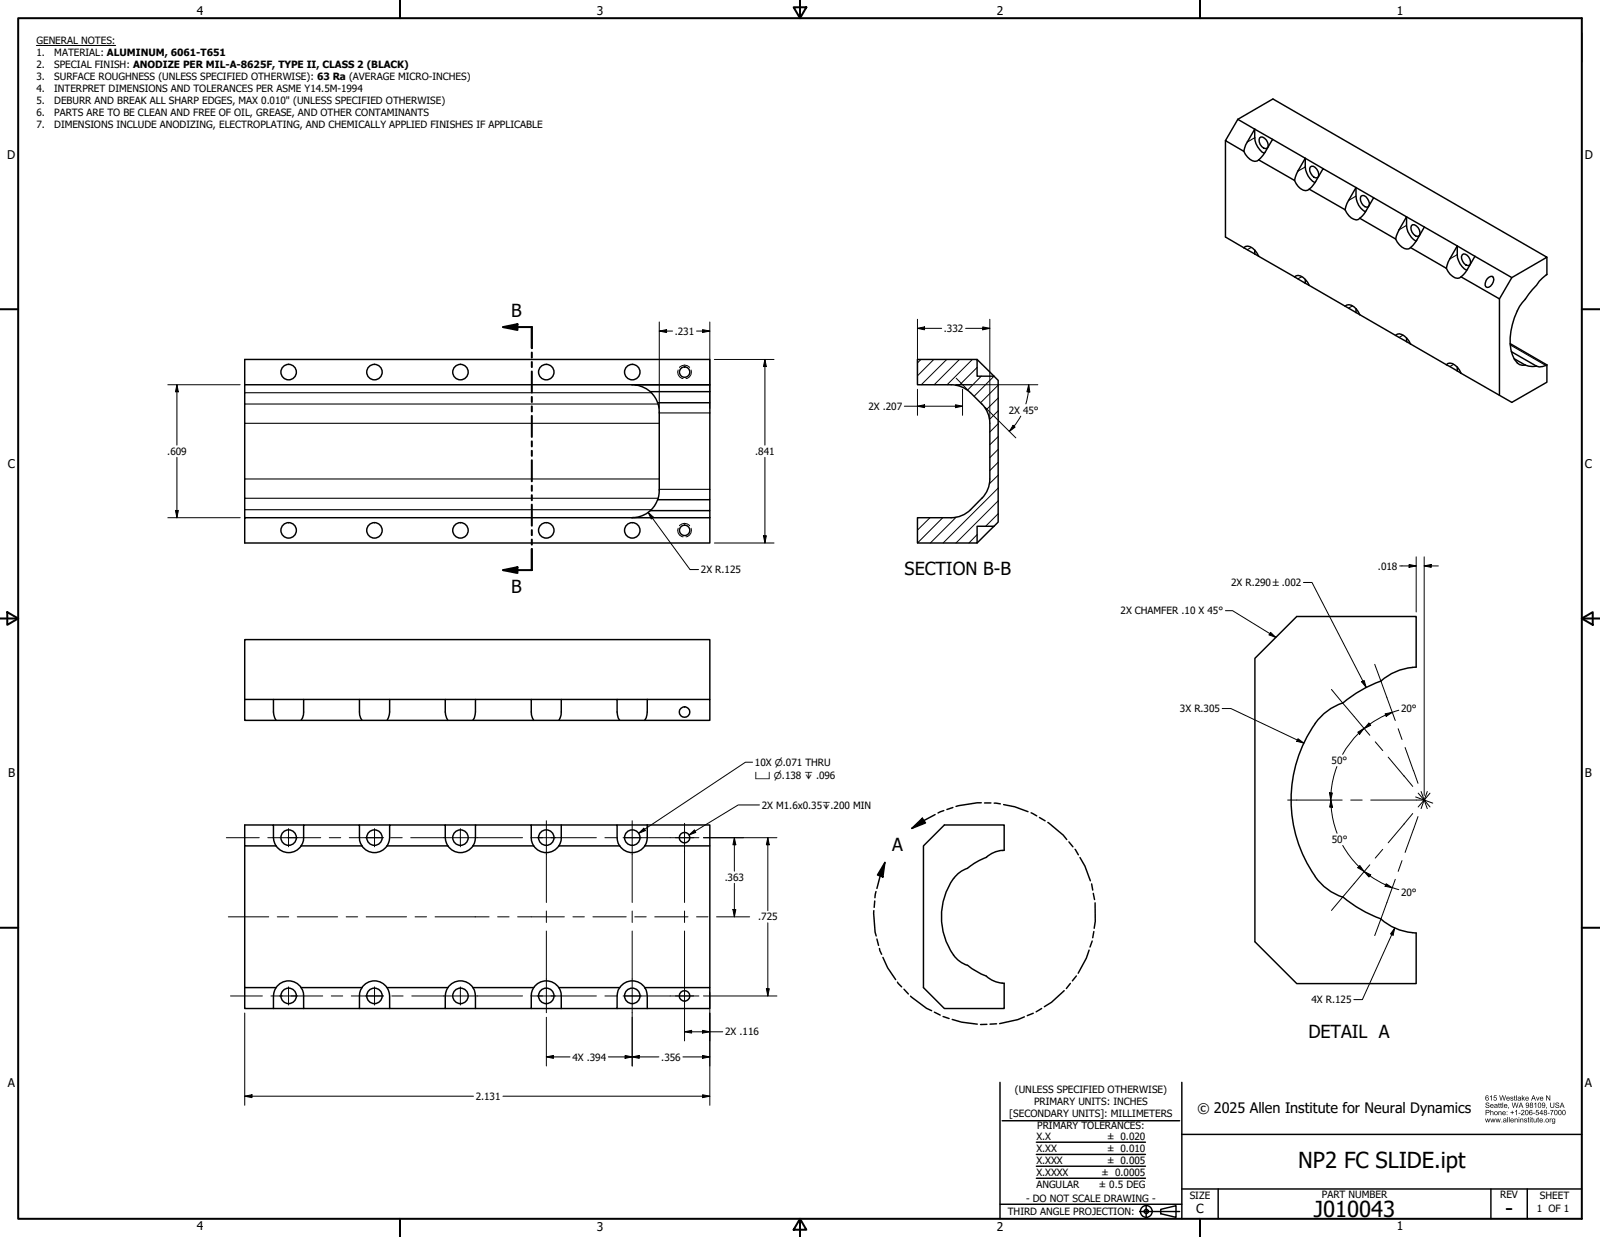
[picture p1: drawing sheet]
<svg xmlns="http://www.w3.org/2000/svg" width="559mm" height="432mm" viewBox="0 0 559 432" stroke-linecap="round" stroke-linejoin="round" font-family="sans-serif">
<!-- layer: Hatch (ANSI) -->
<g fill="none" stroke="#000" stroke-width=".35">
<path d="M321.6 125.5l-1.2 1.2M326.1 125.5l-5.7 5.7M330.6 125.5l-8.8 8.8M335.1 125.5l-8.8 8.8M339.6 125.5l-8.8 8.8M341.2 128.3l-6.4 6.4M342.7 131.3l-4.8 4.9M347.2 131.3l-7 7M348.6 134.4l-6.1 6.2M348.6 138.9l-4.2 4.2M348.6 156.8l-2.9 3M348.6 152.4l-2.9 2.9"/>
<path d="M348.6 147.9l-2.9 2.9M348.6 143.4l-3 3M348.6 170.4l-19.2 19.1M348.6 161.4l-2.9 2.9M348.6 174.8l-14.7 14.7M348.6 165.9l-3.1 3M348.6 179.3l-4.4 4.4M324.8 180.7l-4.4 4.3M329.2 180.7l-8.8 8.8M333.9 180.5l-9 9M341.2 186.6l-2.8 2.9"/>
</g>
<!-- layer: Visible (ANSI) -->
<g fill="none" stroke="#000" stroke-width=".51">
<path d="M428 49.1v33.6l6.4 3.8M432.3 41.7l5.9 3.4a17.9 17.9 0 0 0-3.8 7.7M432.3 41.7l12.3-7.2 95.7 55.3-12.3 7.1M432.3 41.7l-4.3 7.4 6.4 3.7M434.4 52.8a4.5 4.5 0 0 0 4.6 3.4l.6-.4M439.6 55.8l12.5 7.2M439.6 55.8a21.1 21.1 0 0 0 4.8-7.2l11.5 6.6a19.5 19.5 0 0 0-3.8 7.8M439.9 48.1a1.57 1.57 0 0 1 2.4 .8 2.17 2.17 0 0 1 .2 2.9 2.6 2.6 0 0 1-2.6-3.7zM444.4 48.6l-6.2-3.5a7.7 7.7 0 0 0 3.4 8.4M457.6 58.4l.4-.4a2.73 2.73 0 0 1 2.2 4 2.67 2.67 0 0 1-2.6-3.6zM462.1 58.9l-6.2-3.7a8 8 0 0 0 3.3 8.6M452.1 63a4.4 4.4 0 0 0 4.6 3.4l.6-.4"/>
<path d="M457.3 66l12.5 7.2M457.3 66a20.6 20.6 0 0 0 4.8-7.1l11.5 6.6a18.9 18.9 0 0 0-3.8 7.7M469.8 73.2a4.5 4.5 0 0 0 4.5 3.4l.6-.4M474.9 76.2a18.5 18.5 0 0 0 4.8-7.2l11.5 6.7a22.3 22.3 0 0 0-3.8 7.7M474.9 76.2l12.5 7.2M475.3 68.5l.4-.2a2.74 2.74 0 0 1 2.1 3.9 2.64 2.64 0 0 1-2.5-3.7zM479.7 69l-6.1-3.5a7.9 7.9 0 0 0 3.3 8.5M493 78.7a1.57 1.57 0 0 1 2.3 .8 2.29 2.29 0 0 1 .3 2.9 2.24 2.24 0 0 1-2.8-2.3zM497.5 79.2l-6.3-3.5a7.8 7.8 0 0 0 3.4 8.5M434.4 86.5a2.14 2.14 0 0 1 3.1 .1l.8 .8 1.3 2.1M434.4 86.5l3.8 2.1M438.2 88.6l1.4 .9"/>
<path d="M438.2 87.3v1.3M439.6 89.5l12.5 7.1M452.1 96.6a2.15 2.15 0 0 1 3 .2l1.6 1.8 .6 1M452.1 96.6l3.8 2.3M455.9 97.5v1.4M455.9 98.9l1.4 .7M457.3 99.6l12.5 7.3M487.4 83.4a4.7 4.7 0 0 0 4.7 3.5l.5-.5M492.6 86.4a21.1 21.1 0 0 0 4.9-7.2l11.5 6.7a18.4 18.4 0 0 0-3.9 7.8M492.6 86.4l12.5 7.3M505.1 93.7a4.5 4.5 0 0 0 4.6 3.3l.6-.4M510.7 89a1.51 1.51 0 0 1 2.3 .7 2.3 2.3 0 0 1 .2 2.9 2.56 2.56 0 0 1-2.5-3.6z"/>
<path d="M515.1 89.5l-6.1-3.6a7.9 7.9 0 0 0 3.3 8.5M515.1 89.5a18.5 18.5 0 0 1-4.8 7.1M515.1 89.5l12.9 7.4-4.3 7.4-13.4-7.7M519.5 97.2l1.3-.7h.5a2.56 2.56 0 0 1-1.9 3.8l-.5-.2a2.59 2.59 0 0 1 .6-2.9zM540.3 89.8v6a12.4 12.4 0 0 0-3.7 3.8l-2.7 3.1-1.2 1.8a21.9 21.9 0 0 0-4.5 19.3 4.2 4.2 0 0 0 4.5 3.6M469.8 106.9a2.24 2.24 0 0 1 3 .2l.8 .7 1.3 2.1M469.8 106.9l3.8 2.2M473.6 107.8v1.3M473.6 109.1l1.3 .8M474.9 109.9l12.5 7.2M487.4 117.1a2.08 2.08 0 0 1 3.1 .2l1.6 1.7 .5 1.1M487.4 117.1l3.8 2.2"/>
<path d="M491.2 119.3l1.4 .8M491.2 118v1.3M523.7 104.3v33.7M527.4 120l12.9 7.4M85.5 134.3h135.2M220.7 134.3h27.2v6.3M220.7 134.3a9.4 9.4 0 0 1 9.6 9.5v27.4a9.5 9.5 0 0 1-9.6 9.5M227.1 136.7h20.8M247.9 134.3v-8.8h-162.4v55.2M320.4 125.5h20.8v5.8h6l1.4 1.5v49.4l-1.4 1.5h-6v5.8h-20.8v-8.8h11.8a9.6 9.6 0 0 0 6.8-2.8l3.9-4a9.4 9.4 0 0 0 2.8-6.7v-19.4a9.5 9.5 0 0 0-2.8-6.8l-3.9-3.9a9.7 9.7 0 0 0-6.8-2.8h-11.8zM341.2 125.5l6 5.8M492.6 120.1l12.5 7.2"/>
<path d="M505.1 127.3a2.06 2.06 0 0 1 3 .1l.9 .8 1.3 2.1M505.1 127.3l3.9 2.2M509 128.1v1.4M509 129.5l1.3 .8M527.8 122.7l8.8 5.1M528.8 125.2l3.9 2.2M532.7 127.4l1.2 .4h2.7M540.3 127.4a4.5 4.5 0 0 1-3.7 .4M540.3 127.4v6l-12.3 7.1-17.7-10.2M229.7 140.6h18.2v30.2v3.6h-18.2M227.1 178.2h20.8v2.5h-27.2M247.9 174.4v3.8"/>
<path d="M247.9 180.7v8.8h-162.4v-8.8h135.2M347.2 183.7l-6 5.8M482.3 237.7a44.2 44.2 0 0 0-13.3 7.7M482.3 237.8a19.7 19.7 0 0 1 12.3-4.9v-17.7h-41.7l-14.6 14.6v98.9l14.6 14.6h41.7v-17.6l-.7-.1a19.3 19.3 0 0 1-11.6-4.8M85.5 244.2v7.3h10.9M85.5 244.2h10a10.5 10.5 0 0 0 .9 7.3M85.5 244.2v-20.9h162.4v20.9M95.5 244.2h10.5M96.4 251.5h128.8M105.2 251.5l.8-1.9v-5.4h19.5l.1 5.4 .8 1.9M125.5 244.2h10.6M135.2 251.5a10.5 10.5 0 0 0 .9-7.3h19.4a10.5 10.5 0 0 0 .9 7.3"/>
<path d="M155.5 244.2h10.6M165.2 251.5a10.5 10.5 0 0 0 .9-7.3h19.4a10.2 10.2 0 0 0 .9 7.3M185.5 244.2h10.5M195.2 251.5a10.2 10.2 0 0 0 .8-7.3h19.5a10.5 10.5 0 0 0 .9 7.3M215.5 244.2h10.6M226.1 244.2a10.5 10.5 0 0 1-.9 7.3M226.1 244.2h21.8v7.3h-22.7M469 245.4a20.6 20.6 0 0 0-12.2 11.3 46.5 46.5 0 0 0 2.5 49.2M85.5 288h10a10.2 10.2 0 0 0 .9 7.3h-10.9zM85.5 295.3v49.4h10.9M95.5 288h10.5M96.4 295.3a5.2 5.2 0 0 0 8.8 0"/>
<path d="M106 288h19.5l.1 5.4 .8 1.9h-21.2l.8-1.9zM125.5 288h10.6M126.4 295.3a5.2 5.2 0 0 0 8.8 0M136.1 288h19.4a10.2 10.2 0 0 0 .9 7.3h-21.2a10.2 10.2 0 0 0 .9-7.3zM155.5 288h10.6M156.4 295.3a5.2 5.2 0 0 0 8.8 0M165.2 295.3h21.2M185.5 288h10.5M186.4 295.3l-.8-1.9-.1-5.4h-19.4a10.2 10.2 0 0 1-.9 7.3M186.4 295.3a5.2 5.2 0 0 0 8.8 0M196 288h19.5a10.2 10.2 0 0 0 .9 7.3h-21.2l.8-1.9zM215.5 288h10.6"/>
<path d="M216.4 295.3a5.2 5.2 0 0 0 8.8 0M226.1 288a10.2 10.2 0 0 1-.9 7.3M226.1 288h21.8v7.3h-22.7M247.9 295.3v49.4M344.5 299.3a22.1 22.1 0 0 0-6.6 3.8M350.7 296.8a9.1 9.1 0 0 0-6.2 2.4M350.7 296.8v-8.8h-20.9l-7.3 7.3v49.4l7.3 7.3h20.9v-8.8h-.7M333 306.6a22.9 22.9 0 0 0 1.5 28.5l1.9 1.3 1.4 .6M337.9 303.1a9.5 9.5 0 0 0-4.8 3.6M459.3 306a19.1 19.1 0 0 0 9.7 7.2M469 313.1a44.2 44.2 0 0 0 13.3 7.6M337.9 336.9a23.6 23.6 0 0 0 6.6 3.9 9.6 9.6 0 0 0 5.5 2.4"/>
<path d="M85.5 344.7v7.3h10a10.5 10.5 0 0 1 .9-7.3M95.5 352h10.5M96.4 344.7a5.2 5.2 0 0 1 8.8 0M105.2 344.7h21.2l-.8 1.9-.1 5.4h-19.5v-5.4zM125.5 352h10.6M126.4 344.7a5.2 5.2 0 0 1 8.8 0M135.2 344.7h21.2a10.5 10.5 0 0 0-.9 7.3h-19.4a10.5 10.5 0 0 0-.9-7.3zM155.5 352h10.6M156.4 344.7a5.2 5.2 0 0 1 8.8 0M165.2 344.7h21.2M165.2 344.7a10.5 10.5 0 0 1 .9 7.3h19.4a10.2 10.2 0 0 1 .9-7.3M185.5 352h10.5"/>
<path d="M186.4 344.7a5.2 5.2 0 0 1 8.8 0M195.2 344.7h21.2a10.5 10.5 0 0 0-.9 7.3h-19.5a10.2 10.2 0 0 0-.8-7.3zM215.5 352h10.6M216.4 344.7a5.2 5.2 0 0 1 8.8 0M225.2 344.7h22.7v7.3h-21.8a10.5 10.5 0 0 0-.9-7.3z"/>
<circle cx="100.8" cy="129.9" r="2.7"/>
<circle cx="130.8" cy="129.9" r="2.7"/>
<circle cx="160.8" cy="129.9" r="2.7"/>
<circle cx="190.8" cy="129.9" r="2.7"/>
<circle cx="220.8" cy="129.9" r="2.7"/>
<circle cx="239.1" cy="129.9" r="1.81"/>
<circle cx="100.8" cy="185.1" r="2.7"/>
<circle cx="130.8" cy="185.1" r="2.7"/>
<circle cx="160.8" cy="185.1" r="2.7"/>
<circle cx="190.8" cy="185.1" r="2.7"/>
<circle cx="220.8" cy="185.1" r="2.7"/>
<circle cx="239.1" cy="185.1" r="1.81"/>
<circle cx="239.1" cy="248.5" r="1.84"/>
<circle cx="100.8" cy="292.4" r="2.7"/>
<circle cx="130.8" cy="292.4" r="2.7"/>
<circle cx="160.8" cy="292.4" r="2.7"/>
<circle cx="190.8" cy="292.4" r="2.7"/>
<circle cx="220.8" cy="292.4" r="2.7"/>
<circle cx="239" cy="292.4" r="1.83"/>
<circle cx="100.8" cy="347.6" r="2.7"/>
<circle cx="130.8" cy="347.6" r="2.7"/>
<circle cx="160.8" cy="347.6" r="2.7"/>
<circle cx="190.8" cy="347.6" r="2.7"/>
<circle cx="220.8" cy="347.6" r="2.7"/>
<circle cx="239.1" cy="347.7" r="1.84"/>
</g>
<!-- layer: Visible Narrow (ANSI) -->
<g fill="none" stroke="#000" stroke-width=".38">
<path d="M438.2 48.1l-2.6 1.5M455.9 58.3l-2.6 1.5M473.6 68.5l-2.6 1.5M491.2 78.7l-2.6 1.5M437 86.4l-1.4 .8M454.7 96.6l-1.4 .7M509 88.9l-2.7 1.5M472.4 106.7l-1.4 .9M490 117l-1.4 .8M85.5 137.1h142M221.7 134.4h26.2M507.7 127.2l-1.4 .8"/>
<path d="M527.4 120.4l12.5 7.2M85.5 141h144.4M85.5 147.8h144.8M230.3 144.1h17.6M85.5 167.2h144.8M85.5 173.9h144.4M85.5 177.9h142M230.3 170.8h17.6M221.7 180.7h26.2"/>
</g>
<!-- layer: Hidden Narrow (ANSI) -->
<path d="M236.9 129.2a2.18 2.18 0 0 0 1.7 2.9M240.9 128.3a2.33 2.33 0 0 0-3.6 0M241.4 129.2a2.27 2.27 0 0 1-1.8 2.9M236.9 184.4a2.18 2.18 0 0 0 1.7 3M237.3 183.5a2.33 2.33 0 0 1 3.6 0M241.4 184.4a2.27 2.27 0 0 1-1.8 3" fill="none" stroke="#000" stroke-width=".35"/>
<!-- layer: Detail Boundary (ANSI) -->
<g fill="none" stroke="#000" stroke-width=".51">
<path d="M318.5 289.2l3.6-3.6 1.1 1.7zM326.6 284.4l-4 2-4.1 2.8M329.6 283l-2 .8M332.8 281.9l-2.1 .7M342.7 280.2h-1.4l-7.4 1.3M343.9 280.3h2.2M347.2 280.4l2.2 .2M350.5 280.9l3.9 .7 4.6 1.7M360.1 283.7l2 1.1M363 285.4l2 1.1M366 287.1l5.3 4.4 1.3 1.6M373.3 293.9l1.4 1.7"/>
<path d="M375.5 296.5l1.1 1.9M377.2 299.3l1.7 3 1.9 5.2M305.2 317.9l.4 7.5 .4 1.3M305.5 314.5l-.2 2.2M305.9 311.2l-.3 2.2M309.1 301.1l-1.7 4.7-1.1 4.3M309.1 301.1l-.7 5-1.9-.7zM381.3 308.5l.3 2.2M381.8 311.8l.5 2.2M382.5 315.2v6.4l-.4 2.4M306.3 327.8l.5 2.2M307.1 331.1l.8 2"/>
<path d="M308.4 334.2l1.6 3.6 2.8 4.1M380.4 331.7l-1 2.8-2.8 5.2M381.4 328.5l-.7 2.1M382 325.2l-.4 2.1M313.4 342.8l1.5 1.7M315.7 345.3l1.5 1.7M318 347.7l5.6 4.3 1.8 .8M326.3 353.3l2.1 1M329.4 354.8l2.1 .7M332.5 355.9l3.4 .9 5.4 .7M344.7 357.6h-2.2M348 357.4l-2.2 .1"/>
<path d="M357.8 355l-2.3 .9-6.4 1.4M360.9 353.7l-2.1 .8M363.8 352l-1.9 1.2M371.7 345.8l-4.5 4.1-2.5 1.5M373.8 343.3l-1.4 1.8M375.9 340.7l-1.4 1.7"/>
</g>
<g fill="#000">
<path d="M318.5 289.2l3.6-3.6 1.1 1.7z" fill-rule="evenodd"/>
<path d="M309.1 301.1l-.7 5-1.9-.7z" fill-rule="evenodd"/>
</g>
<!-- layer: Section Line (ANSI) -->
<g fill="none" stroke="#000" stroke-width=".7">
<path d="M175.7 114.2l5-1v2zM175.7 114.2h10v7.3M185.7 123.1v1.7M185.7 126.4v1.7M185.7 129.7v7.3M185.7 138.6v1.7M185.7 141.9v1.7M185.7 145.2v7.3M185.7 154.1v1.7M185.7 157.4v1.7M185.7 160.7v7.3M185.7 169.5v1.8"/>
<path d="M185.7 172.8v1.8M185.7 176.1v7.4M175.7 199l5-1v2zM185.7 185v1.8M185.7 188.3v1.8M185.7 191.6v7.4h-10"/>
</g>
<g fill="#000">
<path d="M175.7 114.2l5-1v2z" fill-rule="evenodd"/>
<path d="M175.7 199l5-1v2z" fill-rule="evenodd"/>
</g>
<!-- layer: Border (ANSI) -->
<g fill="none" stroke="#000" stroke-width=".7">
<path d="M139.7 0v6.3M279.4 0v6.3M419.1 0v6.3M6.4 6.3h546v419.1h-546zM277.2 2.5h4.4l-2.2 3.8zM0 107.9h6.3M552.4 107.9h6.4M0 215.9h6.3M2.5 213.7l3.8 2.2-3.8 2.2zM552.4 215.9h6.4M552.5 215.9l3.8-2.2v4.4zM0 323.8h6.3"/>
<path d="M552.4 323.8h6.4M139.7 425.4v6.4M279.4 425.4v6.4M279.4 425.4l2.2 3.9h-4.4zM419.1 425.4v6.4"/>
</g>
<!-- layer: Title (ANSI) -->
<g fill="none" stroke="#000" stroke-width=".51">
<path d="M349.2 377.8v47.6M412.7 377.8v47.6M350 391.2h62M361.9 398.7h38.1M412.7 396h139.7M361.9 403h38.1M361.9 411.3h38.1M361.9 407.1h38.1M412.7 415h139.7M425.4 415v10.4M520.7 415v10.4M533.4 415v10.4"/>
<path d="M349.2 420.4h63.5M398 422.9h14M400.3 420.6v4.6M405.4 422.1l5.3-1.2v4l-5.3-1.2z"/>
<circle cx="400.3" cy="422.9" r="2.06"/>
<circle cx="400.3" cy="422.9" r=".73"/>
</g>
<!-- layer: Symbol (ANSI) -->
<path d="M12.7 15.9h27.7M552.4 11.5v10.3M428 213.2h2.5l15.1 9.3M443.7 220.7l1.9 1.8-2.4-.9zM262.8 266.1h-2.5l-37.3 24.8M223 290.9l1.9-1.8 .5 .8zM240.7 291.5l1.8-1.7 .5 .8zM265.2 281h-7.4l-17.1 10.5" fill="none" stroke="#000" stroke-width=".35"/>
<!-- layer: Center Mark (ANSI) -->
<g fill="none" stroke="#000" stroke-width=".35">
<path d="M494.4 278.2l6 2.2M97.6 292.4h6.3M100.8 289.2v6.4M127.6 292.4h6.4M130.8 289.2v6.4M160.8 289.2v6.4M187.6 292.4h6.4M217.6 292.4h6.4M235.9 292.4h6.4M97.6 347.7h6.3M100.8 344.5v6.3M127.6 347.7h6.4"/>
<path d="M130.8 344.5v6.3M160.8 344.5v6.3M187.6 347.7h6.4M217.6 347.7h6.4M235.9 347.7h6.4"/>
</g>
<!-- layer: Dimension (ANSI) -->
<g fill="none" stroke="#000" stroke-width=".35">
<path d="M230.3 112.4v30.2M230.3 115.6l2.5-.5v1zM230.3 115.6h4.6M243.3 115.6h4.6M245.4 115.1l2.5 .5-2.5 .5zM247.9 112.4v30.2M320.4 114.6l2.5-.5v1zM320.4 114.6h8.5M320.4 111.4v21.3M337.2 114.6h8.5M343.2 114.1l2.5 .5-2.5 .5zM345.7 111.4v34.8"/>
<path d="M58.6 134.3h25.3M61.8 134.3v21.1M61.8 134.3l.5 2.5h-1zM249.5 125.5h20.8M267.1 125.5v29.9M267.1 125.5l.6 2.5h-1.1zM320.4 135.9v9.1M333.8 134.3h28.7M333.9 132l3.9 4M336.2 135.9v9.1M359.1 136.8l-.8 4.2M359.3 134.3l-.1 2.5"/>
<path d="M359.3 134.3l.4 2.5h-1.1zM61.8 159.6v21.1M267.1 159.6v29.9M315.8 141.8h20.4M320.4 141.8l2.5-.5v1zM333.7 141.3l2.5 .5-2.5 .5zM344 142.2l10.8 10.6M353.8 148.5l.7 .6-2 1.5zM354.2 148.8l-1.7 1.8M356.5 145.2l-2.3 3.5M61.3 178.2h1l-.5 2.5zM226.4 178.9l1.9 1.7-.8 .6z"/>
<path d="M226.4 178.9l14.6 19.9h3M58.6 180.7h25.3M249.5 189.5h20.8M266.6 187h1.1l-.6 2.5zM488.8 197.5h5.8M492.1 197l2.5 .5-2.5 .6zM494.6 194.4v19.2M497.4 194.4v83.3M497.4 197.5l2.5-.5v1.1zM497.4 197.5h4.9M455.2 203.3h3l18.9 36.7M475.6 238l.8-.4 .7 2.4z"/>
<path d="M426.8 247.3h3.1l25.5 12.1M453.3 257.9l2.1 1.5-2.5-.6zM474.2 255.6l2.2-1.3-1.5 2zM474.6 255.9l-3.1 3.5-2.6 3.9M476.4 254.3l-1.9 1.7M478.1 252.4l.6 .8-2.3 1.1zM483.7 249.2l2.5-.5-2.1 1.4zM483.9 249.6l-4.2 2.3-3.3 2.4M488.5 247.9l-4.6 1.7M464.3 276.7l1 .1-.5 2.5zM464.8 279.3l.6 2.4h-1zM464.8 276.7v2.6"/>
<path d="M464.8 279.3l.1 2.4M466.9 267.6l-1.3 4.5-.7 4.6M245.7 292.4h25.6M256.5 292.4v11.7M256.5 292.4l.5 2.5h-1zM268.2 292.4v25.5M268.2 292.4l.5 2.5h-1zM464.9 281.7l.7 4.7 1.4 4.5M469 295.1l2.5 3.9 3.1 3.5M256 317.5h1l-.5 2.5zM256.5 308.4v11.6M474.6 302.5l3.8 3.3"/>
<path d="M474.9 302.1l1.5 2.1-2.2-1.3zM476.4 304.2l2.3 1.2-.6 .7zM478.4 305.7l5.5 3.2M483.9 308.9l2.3 1M484.1 308.5l2.1 1.4-2.5-.5zM486.2 309.8l2.3 .8M268.2 322.1v25.6M487.1 324l-11.3 24.9h-3M487.1 324l-.6 2.5-.9-.5zM85.5 353.6v32.2M190.8 355.1v17M220.8 353.5v18.6"/>
<path d="M239.1 352.7v10.6M245.4 359.7l2.5 .5-2.5 .4zM245.7 347.7h25.6M247.9 346.3v39.5M267.7 345.1h1l-.5 2.6zM190.8 368.9l2.5-.5v1zM190.8 368.9h8.3M212.5 368.9h17.6M218.3 368.4l2.5 .5-2.5 .5zM220.8 368.9l2.5-.5v1zM238.5 368.9h9.4M239.1 360.2l2.5-.5v.9z"/>
<path d="M239.1 360.2h13.3M245.4 368.4l2.5 .5-2.5 .5zM85.5 382.7l2.5-.6v1.1zM85.5 382.7h79.9M175.6 382.7h72.3M245.4 382.1l2.5 .6-2.5 .5z"/>
</g>
<g fill="#000">
<path d="M230.3 115.6l2.5-.5v1z" fill-rule="evenodd"/>
<path d="M245.4 115.1l2.5 .5-2.5 .5z" fill-rule="evenodd"/>
<path d="M320.4 114.6l2.5-.5v1z" fill-rule="evenodd"/>
<path d="M343.2 114.1l2.5 .5-2.5 .5z" fill-rule="evenodd"/>
<path d="M61.8 134.3l.5 2.5h-1z" fill-rule="evenodd"/>
<path d="M267.1 125.5l.6 2.5h-1.1z" fill-rule="evenodd"/>
<path d="M359.3 134.3l.4 2.5h-1.1z" fill-rule="evenodd"/>
<path d="M320.4 141.8l2.5-.5v1z" fill-rule="evenodd"/>
<path d="M333.7 141.3l2.5 .5-2.5 .5z" fill-rule="evenodd"/>
<path d="M353.8 148.5l.7 .6-2 1.5z" fill-rule="evenodd"/>
<path d="M61.3 178.2h1l-.5 2.5z" fill-rule="evenodd"/>
<path d="M226.4 178.9l1.9 1.7-.8 .6z" fill-rule="evenodd"/>
<path d="M266.6 187h1.1l-.6 2.5z" fill-rule="evenodd"/>
<path d="M492.1 197l2.5 .5-2.5 .6z" fill-rule="evenodd"/>
<path d="M497.4 197.5l2.5-.5v1.1z" fill-rule="evenodd"/>
<path d="M475.6 238l.8-.4 .7 2.4z" fill-rule="evenodd"/>
<path d="M453.3 257.9l2.1 1.5-2.5-.6z" fill-rule="evenodd"/>
<path d="M474.2 255.6l2.2-1.3-1.5 2z" fill-rule="evenodd"/>
<path d="M478.1 252.4l.6 .8-2.3 1.1z" fill-rule="evenodd"/>
<path d="M483.7 249.2l2.5-.5-2.1 1.4z" fill-rule="evenodd"/>
<path d="M464.3 276.7l1 .1-.5 2.5z" fill-rule="evenodd"/>
<path d="M256.5 292.4l.5 2.5h-1z" fill-rule="evenodd"/>
<path d="M268.2 292.4l.5 2.5h-1z" fill-rule="evenodd"/>
<path d="M464.8 279.3l.6 2.4h-1z" fill-rule="evenodd"/>
<path d="M256 317.5h1l-.5 2.5z" fill-rule="evenodd"/>
<path d="M474.9 302.1l1.5 2.1-2.2-1.3z" fill-rule="evenodd"/>
<path d="M476.4 304.2l2.3 1.2-.6 .7z" fill-rule="evenodd"/>
<path d="M484.1 308.5l2.1 1.4-2.5-.5z" fill-rule="evenodd"/>
<path d="M487.1 324l-.6 2.5-.9-.5z" fill-rule="evenodd"/>
<path d="M239.1 360.2l2.5-.5v.9z" fill-rule="evenodd"/>
<path d="M267.7 345.1h1l-.5 2.6z" fill-rule="evenodd"/>
<path d="M190.8 368.9l2.5-.5v1z" fill-rule="evenodd"/>
<path d="M218.3 368.4l2.5 .5-2.5 .5z" fill-rule="evenodd"/>
<path d="M220.8 368.9l2.5-.5v1z" fill-rule="evenodd"/>
<path d="M245.4 359.7l2.5 .5-2.5 .4z" fill-rule="evenodd"/>
<path d="M245.4 368.4l2.5 .5-2.5 .5z" fill-rule="evenodd"/>
<path d="M85.5 382.7l2.5-.6v1.1z" fill-rule="evenodd"/>
<path d="M245.4 382.1l2.5 .6-2.5 .5z" fill-rule="evenodd"/>
</g>
<!-- layer: Symbol (ANSI) -->
<g fill="#000">
<path d="M443.7 220.7l1.9 1.8-2.4-.9z" fill-rule="evenodd"/>
<path d="M223 290.9l1.9-1.8 .5 .8z" fill-rule="evenodd"/>
<path d="M240.7 291.5l1.8-1.7 .5 .8z" fill-rule="evenodd"/>
</g>
<!-- layer: Centerline (ANSI) -->
<g fill="none" stroke="#000" stroke-width=".35">
<path d="M480.1 231.9l7.2 19.6M465 240.7l13.4 16M480.3 259l2.6 3M488.3 254.4l1.3 3.7M449.7 279.3h19.1M471.7 279.3h4M478.7 279.3h19.1M484.8 264.3l5.6 6.7M490.3 270.8l3.1 3.7M490.7 260.9l2.9 8.1M493.6 268.9l1.6 4.5M495.3 276.9l2.1 2.4"/>
<path d="M496.3 276.3l2.2 6M497.4 279.3l2 2.4M497.4 279.3l-2.1 2.4M498.5 276.3l-2.2 6M499.4 276.9l-2 2.4M79.1 292.4h11.5M93.5 292.4h4M100.5 292.4h11.5M115 292.4h4M122 292.4h11.5M136.5 292.4h4M143.4 292.4h39.1"/>
<path d="M185.5 292.4h4M190.8 286.5v28.5M192.5 292.4h15.8M211.3 292.4h4M218.2 292.4h25.9M220.8 286.5v28.5M239.1 287.4v27.6M482.9 296.5l-2.6 3M490.4 287.6l-5.6 6.6M493.4 284l-3.1 3.7M495.2 285.1l-4.5 12.5M190.8 318v4"/>
<path d="M220.8 318v4M239.1 318v4M478.4 301.9l-13.4 15.9M487.3 307l-7.2 19.6M489.6 300.4l-1.3 3.8M79.8 320h14.1M96.8 320h4M103.8 320h14.1M120.9 320h4M127.9 320h14.1M145 320h4M152 320h18.8"/>
<path d="M173.8 320h4M180.8 320h16.3M190.8 325v28.5M200.1 320h4M207.1 320h11.6M220.8 325v28.5M221.7 320h4M228.7 320h11.6M239.1 325v27.7M243.3 320h4M250.3 320h11.5M80.5 347.7h11.1"/>
<path d="M94.6 347.7h4M101.6 347.7h11.1M115.7 347.7h4M122.7 347.7h11.1M136.8 347.7h4M143.8 347.7h38.7M185.5 347.7h4M192.5 347.7h15.8M211.3 347.7h4M218.2 347.7h25.9"/>
</g>
<g fill="#000">
<path d="M540 382.4h.2l1 1.4v-1.4h.2v1.8h-.2l-1-1.5v1.5h-.2zM538.1 383.1l-.1 .3h.8l-.2-.4zM538 383a.62 .62 0 0 1 .7-.1 .62 .62 0 0 1 .3 .7h-1a.38 .38 0 0 0 .3 .4 .38 .38 0 0 0 .5-.2h.2a.67 .67 0 0 1-1 .3 .67 .67 0 0 1 0-1.1zM536.5 382.9h.2l.4 1 .3-1h.3l-.5 1.3h-.2zM535.5 382.5l-.2 .9h.6zM535.4 382.4h.3l.7 1.8h-.2l-.3-.6h-.7l-.2 .6h-.3zM533.1 383.1l-.1 .3h.7l-.2-.4zM532.9 383a.62 .62 0 0 1 .7-.1 .62 .62 0 0 1 .3 .7h-1a.38 .38 0 0 0 .3 .4 .38 .38 0 0 0 .5-.2h.2a.67 .67 0 0 1-1 .3 .67 .67 0 0 1 0-1.1zM531.5 382.4h.2v1l.9-.5-.5 .5 .5 .8h-.3l-.4-.7-.2 .7h-.2zM530.3 383.7v.3h.3l.3-.5zM530.2 383h.9l.1 1.2-.2-.2a.49 .49 0 0 1-.7 .2 .49 .49 0 0 1-.2-.6 .49 .49 0 0 1 .7-.2l.1-.3-.8 .1zM529.5 382.4h.3v1.8h-.3zM528.9 382.5l.2-.1v.5h.2l-.2 .1v.9l.2 .3-.4-.1-.2-1.1zM527.6 383l.5-.2 .4 .3-.6-.1-.1 .3a.54 .54 0 0 1 .7 .4 .54 .54 0 0 1-.5 .7 .54 .54 0 0 1-.5-.6l.5 .2 .3-.2-.7-.4zM526.4 383.1l-.1 .3h.8l-.3-.4zM526.2 383a.61 .61 0 0 1 .8-.1 .61 .61 0 0 1 .3 .7h-1a.39 .39 0 0 0 .3 .4 .39 .39 0 0 0 .5-.2h.2a.67 .67 0 0 1-1 .3 .67 .67 0 0 1-.1-1.1zM523.6 382.4h.3l.3 1.5 .4-1.5h.3l.4 1.5 .4-1.5h.3l-.5 1.8h-.3l-.4-1.6-.5 1.6h-.2zM521.8 382.4h.9v.2h-.7l-.1 .5a.6 .6 0 0 1 .8 .3 .6 .6 0 0 1-.4 .8 .6 .6 0 0 1-.7-.5h.2a.38 .38 0 0 0 .6 .1 .38 .38 0 0 0 0-.5 .38 .38 0 0 0-.6 0h-.2zM520.3 382.8l.7-.5v1.9h-.2v-1.5l-.5 .3zM519 383.6a.4 .4 0 0 0 .8 0 .4 .4 0 0 0-.8 0zM518.9 382.6l.7-.2 .3 .4h-.2a.36 .36 0 0 0-.5-.3 .36 .36 0 0 0-.2 .5v.2a.58 .58 0 0 1 .9 .2 .58 .58 0 0 1-.5 .9 .58 .58 0 0 1-.6-.7z" fill-rule="evenodd"/>
<path d="M542.2 391.1a.45 .45 0 0 0 .9 0 .45 .45 0 0 0-.9 0zM542.1 390.6l1.1-.1v1.1a.57 .57 0 0 1-.5 .7 .57 .57 0 0 1-.7-.4l.3 .2a.39 .39 0 0 0 .5 0 .39 .39 0 0 0 .1-.5 .63 .63 0 0 1-.8-.1 .63 .63 0 0 1 0-.9zM541.2 390.5l.2 .2 .6-.2-.5 .3v1h-.3zM540 391.2a.46 .46 0 0 0 .9 0 .46 .46 0 0 0-.9 0zM539.7 391.1a.7 .7 0 0 1 1.4 0 .7 .7 0 0 1-1.4 0zM539.2 391.5h.2v.3h-.2zM538 390.7l-.1 .3h.7l-.2-.3zM537.8 390.6a.61 .61 0 0 1 .7-.1 .61 .61 0 0 1 .4 .7h-1a.38 .38 0 0 0 .3 .4 .38 .38 0 0 0 .4-.2h.2a.67 .67 0 0 1-1 .3 .67 .67 0 0 1 0-1.1zM537.1 390.1l.2-.1v.5h.2l-.2 .1v.9l.2 .3-.4-.1-.2-1.1zM535.6 390.5h.2v.9l.3 .2 .3-.2v-.9h.3v1.3l-1-.1zM534.9 390.1l.3-.1v.5h.2l-.2 .1v.8l.2 .4-.4-.1zM534.3 390.5h.3v1.3h-.3zM534.3 390l.3 .2zM533.7 390.1l.2-.1v.5h.2l-.2 .1v.9l.2 .3-.4-.1zM532.4 390.6l.7-.1 .2 .3-.6-.2-.1 .3a.54 .54 0 0 1 .7 .4 .54 .54 0 0 1-.5 .7 .54 .54 0 0 1-.5-.6l.5 .2 .3-.2-.7-.3zM531 390.5l.9 .1 .1 1.2h-.2v-.9l-.3-.3-.3 .3v.9h-.2zM530.4 390.5h.2v1.3h-.2zM530.4 390l.2 .2zM529 390.5l1 .1v1.2h-.2v-.9l-.3-.3-.3 .3v.9h-.2zM527.9 390.7l-.2 .3h.8l-.2-.3zM527.7 390.6a.61 .61 0 0 1 .7-.1 .61 .61 0 0 1 .3 .7h-1a.38 .38 0 0 0 .3 .4 .38 .38 0 0 0 .5-.2h.2a.67 .67 0 0 1-1 .3 .67 .67 0 0 1 0-1.1zM527 390h.2v1.8h-.2zM526.4 390h.3v1.8h-.3zM525.2 391.3l.1 .3h.3l.3-.5zM525.1 390.6h.9l.2 1.2-.3-.2a.5 .5 0 0 1-.7 .3 .5 .5 0 0 1-.2-.7 .5 .5 0 0 1 .7-.2l.1-.3-.8 .1zM524.4 391.5h.2v.3h-.2zM522.3 390.5h.3l.2 1 .3-1h.3l.2 1 .3-1h.2l-.4 1.3h-.2l-.3-1-.2 1h-.3zM520.5 390.5h.2l.3 1 .3-1h.2l.3 1 .3-1h.2l-.4 1.3h-.2l-.3-1-.3 1h-.2zM518.7 390.5h.2l.3 1 .3-1h.2l.3 1 .3-1h.2l-.4 1.3h-.3l-.2-1-.3 1h-.2z" fill-rule="evenodd"/>
<path d="M545.6 385.1l-.3 .9h.6zM545.4 384.9h.3l.7 1.8h-.2l-.3-.5h-.7l-.2 .5h-.3zM543.4 385a.71 .71 0 0 1 1.1 .4h-.2a.4 .4 0 0 0-.4-.4 .4 .4 0 0 0-.4 .5l.2 .1a.69 .69 0 0 1 .8 .5 .69 .69 0 0 1-.5 .8 .69 .69 0 0 1-.8-.6l.2-.2a.44 .44 0 0 0 .5 .6 .44 .44 0 0 0 .3-.7l-.2-.1a.58 .58 0 0 1-.6-.2 .58 .58 0 0 1 0-.7zM541.4 384.9h.3v1a.49 .49 0 0 0 .4 .7 .49 .49 0 0 0 .5-.7v-1h.2v1a.72 .72 0 0 1-.7 .8 .72 .72 0 0 1-.7-.8zM540 386.5h.3l-.2 .6zM538.7 385.5a.39 .39 0 0 0 .7 0 .39 .39 0 0 0-.7 0zM538.7 385.1a.87 .87 0 0 1 1.1 .6 .87 .87 0 0 1-.8 1l-.5-.4 .7 .2 .3-.6a.58 .58 0 0 1-.9 0 .58 .58 0 0 1 .1-.8zM537.4 385.2a.85 .85 0 0 0 .4 1.3l.2-.2a.64 .64 0 0 0 .1-.8 .64 .64 0 0 0-.7-.3zM537.3 385a.84 .84 0 0 1 1 .8 .84 .84 0 0 1-.9 .9l-.3-.9zM535.8 385.3l.7-.4v1.8h-.2v-1.4l-.5 .3zM534.6 385.4a.29 .29 0 0 0 .5 0 .29 .29 0 0 0-.5 0zM534.5 386.2a.37 .37 0 0 0 .7 0 .37 .37 0 0 0-.7 0zM534.5 385a.49 .49 0 0 1 .7 0 .49 .49 0 0 1-.1 .7 .54 .54 0 0 1 .2 .9 .54 .54 0 0 1-.9 0 .54 .54 0 0 1 .2-.9l-.3-.2zM533 385.5a.4 .4 0 0 0 .8 0 .4 .4 0 0 0-.8 0zM533 385.1a.87 .87 0 0 1 1.1 .6 .87 .87 0 0 1-.7 1l-.5-.4 .7 .2 .2-.6a.58 .58 0 0 1-.8 0 .58 .58 0 0 1 0-.8zM531.2 385.1l-.3 .9h.6zM531 384.9h.3l.7 1.8h-.2l-.2-.5h-.8l-.2 .5h-.3zM528 384.9h.2l.4 1.6 .4-1.6h.3l.4 1.6 .4-1.6h.2l-.5 1.8h-.2l-.4-1.6-.5 1.6h-.2zM526.8 386.5h.2l-.2 .6zM525.6 385.7l-.1 .2h.7l-.2-.3zM525.4 385.6a.61 .61 0 0 1 .7-.2 .61 .61 0 0 1 .3 .7h-.9a.38 .38 0 0 0 .2 .5 .38 .38 0 0 0 .5-.3h.2a.66 .66 0 0 1-1 .3 .66 .66 0 0 1 0-1zM524.7 384.9h.3v1.8h-.3zM524.1 385.1l.2-.2v.5h.2l-.2 .2v.8l.3 .3-.5-.1-.2-1zM523.4 385.1l.2-.2v.5h.2l-.2 .2v.7l.3 .4-.5-.1zM522.1 386.2l.1 .3 .3 .1 .3-.5zM522.1 385.5h.8l.2 1.2-.3-.1a.49 .49 0 0 1-.7 .2 .49 .49 0 0 1-.2-.7 .49 .49 0 0 1 .7-.2v-.3l-.7 .2zM520.8 385.7l-.1 .2h.7l-.2-.3zM520.6 385.6a.61 .61 0 0 1 .7-.2 .61 .61 0 0 1 .4 .7h-1a.38 .38 0 0 0 .3 .5 .38 .38 0 0 0 .4-.3h.2a.66 .66 0 0 1-1 .3 .66 .66 0 0 1 0-1zM519 385a.72 .72 0 0 1 1.2 .4h-.3a.4 .4 0 0 0-.4-.4 .4 .4 0 0 0-.4 .5l.2 .1a.69 .69 0 0 1 .9 .4 .69 .69 0 0 1-.4 .9 .69 .69 0 0 1-.9-.4l-.1-.4h.2a.44 .44 0 0 0 .5 .6 .44 .44 0 0 0 .3-.7l-.1-.1a.58 .58 0 0 1-.7-.2 .58 .58 0 0 1 0-.7z" fill-rule="evenodd"/>
<path d="M546 387.7a.86 .86 0 0 0 .3 1.4l.2-.1a.86 .86 0 0 0-.4-1.4zM545.9 387.5a.84 .84 0 0 1 .9 .8 .84 .84 0 0 1-.9 .9l-.3-.9zM544.5 387.7a.86 .86 0 0 0 .4 1.4l.2-.1a.86 .86 0 0 0-.4-1.4zM544.5 387.5a.84 .84 0 0 1 .9 .8 .84 .84 0 0 1-.9 .9l-.3-.9zM543.1 387.7a.86 .86 0 0 0 .4 1.4l.1-.1a.84 .84 0 0 0-.4-1.4zM543 387.5a.84 .84 0 0 1 1 .8 .84 .84 0 0 1-.9 .9l-.3-.9zM541.4 387.5h1.2l-.7 1.8h-.3l.1-.6 .6-1h-.9zM540.5 388.5h.7v.2h-.7zM539.4 387.9a.3 .3 0 0 0 .6 0 .3 .3 0 0 0-.6 0zM539.4 388.7a.38 .38 0 0 0 .7 0 .38 .38 0 0 0-.7 0zM539.3 387.6a.49 .49 0 0 1 .8-.1 .49 .49 0 0 1-.1 .8 .55 .55 0 0 1 .1 .8 .55 .55 0 0 1-.8 0 .55 .55 0 0 1 .2-.8l-.3-.3zM538.4 387.8l-.5 .8h.5zM538.5 387.4h.2v1.2h.2l-.2 .7h-.3v-.5h-.8zM536.5 387.5h.9v.2h-.7l-.1 .5a.6 .6 0 0 1 .9 .3 .6 .6 0 0 1-.4 .8 .6 .6 0 0 1-.8-.5l.2-.1a.39 .39 0 0 0 .6 .2 .39 .39 0 0 0 0-.6 .39 .39 0 0 0-.5 .1h-.3zM535.4 388.5h.7v.2h-.7zM534.3 388.7a.4 .4 0 0 0 .8 0 .4 .4 0 0 0-.8 0zM534.2 387.6l.7-.2 .3 .5h-.2a.36 .36 0 0 0-.5-.3 .36 .36 0 0 0-.2 .5v.2a.58 .58 0 0 1 .9 .2 .58 .58 0 0 1-.5 .8 .58 .58 0 0 1-.6-.6zM533 387.7a.86 .86 0 0 0 .4 1.4l.1-.1a.85 .85 0 0 0-.4-1.4zM532.9 387.5a.84 .84 0 0 1 1 .8 .84 .84 0 0 1-1 .9l-.3-.9zM531.4 387.6a.63 .63 0 0 1 1 .2 .63 .63 0 0 1-.5 .9l-.4 .3h.9v.3h-1.2l.5-.7a.48 .48 0 0 0 .5-.5 .48 .48 0 0 0-.5-.5l-.5 .3zM530.4 388.5h.6v.2h-.6zM529.2 387.9l.6-.5v1.9h-.2v-1.5l-.4 .3zM528 387.7h.2v.5h.5v.3h-.5v.5h-.2v-.5h-.5v-.3h.5zM526.2 389h.3v.3h-.3zM526.2 387.9h.3v.3h-.3zM525 388.2l-.1 .3h.7l-.2-.4zM524.8 388.1a.61 .61 0 0 1 .8-.1 .61 .61 0 0 1 .3 .6h-1a.39 .39 0 0 0 .3 .5 .39 .39 0 0 0 .4-.3h.3a.66 .66 0 0 1-1 .3 .66 .66 0 0 1-.1-1zM523.3 387.9l1 .2 .1 1.2h-.2v-1.1l-.3-.1-.3 .2v1h-.3zM522.1 388.6a.46 .46 0 0 0 .9 0 .46 .46 0 0 0-.9 0zM521.8 388.6a.7 .7 0 0 1 1.4 0 .7 .7 0 0 1-1.4 0zM520.5 387.4h.2v.7a.47 .47 0 0 1 .6-.2 .47 .47 0 0 1 .3 .5v.9h-.2l-.1-1-.2-.2-.3 .2-.1 1h-.2zM519.1 387.6v.7h.7a.33 .33 0 0 0 .2-.4 .33 .33 0 0 0-.4-.3zM518.9 387.4h.9a.55 .55 0 0 1 .4 .7 .55 .55 0 0 1-.6 .4h-.5v.8h-.2z" fill-rule="evenodd"/>
</g>
<g font-size="7.7">
<text x="453.4" y="407.6">NP2 FC SLIDE.ipt</text>
<text x="458.9" y="424.8">J010043</text>
<text x="525.7" y="424.4">-</text>
</g>
<g font-size="6.3">
<text x="178.6" y="110.7">B</text>
<text x="315.9" y="200.7">SECTION B-B</text>
<text x="178.6" y="207.1">B</text>
<text x="311.5" y="297.2">A</text>
<text x="456.9" y="362.4">DETAIL A</text>
</g>
<text font-size="4.6" x="418.2" y="388.5">© 2025 Allen Institute for Neural Dynamics</text>
<text font-size="4.4" x="417.8" y="423.5">C</text>
<g font-size="4.2">
<text x="68.7" y="5.3">4</text>
<text x="208.4" y="5.3">3</text>
<text x="348.1" y="5.3">2</text>
<text x="487.8" y="5.3">1</text>
<text x="2.5" y="55.5">D</text>
<text x="553.5" y="55.5">D</text>
<text x="2.8" y="163.4">C</text>
<text x="553.5" y="163.4">C</text>
<text x="2.9" y="271.4">B</text>
<text x="553.5" y="271.4">B</text>
<text x="2.8" y="379.3">A</text>
<text x="553.5" y="379.3">A</text>
<text x="68.7" y="429.5">4</text>
<text x="208.4" y="429.6">3</text>
<text x="348.1" y="429.6">2</text>
<text x="487.8" y="429.5">1</text>
</g>
<g font-size="3.5">
<text x="12.7" y="15.3">GENERAL NOTES:</text>
<text x="12.7" y="23.7">2.</text>
<text x="12.7" y="19.5">1.</text>
<text x="18.9" y="23.7">SPECIAL FINISH: ANODIZE PER MIL-A-8625F, TYPE II, CLASS 2 (BLACK)</text>
<text x="18.9" y="19.5">MATERIAL: ALUMINUM, 6061-T651</text>
<text x="12.7" y="27.8">3.</text>
<text x="18.9" y="27.8">SURFACE ROUGHNESS (UNLESS SPECIFIED OTHERWISE): 63 Ra (AVERAGE MICRO-INCHES)</text>
<text x="12.7" y="32">4.</text>
<text x="18.9" y="32">INTERPRET DIMENSIONS AND TOLERANCES PER ASME Y14.5M-1994</text>
<text x="12.7" y="40.4">6.</text>
<text x="12.7" y="36.2">5.</text>
<text x="18.9" y="40.4">PARTS ARE TO BE CLEAN AND FREE OF OIL, GREASE, AND OTHER CONTAMINANTS</text>
<text x="18.9" y="36.2">DEBURR AND BREAK ALL SHARP EDGES, MAX 0.010&quot; (UNLESS SPECIFIED OTHERWISE)</text>
<text x="12.7" y="44.6">7.</text>
<text x="18.9" y="44.6">DIMENSIONS INCLUDE ANODIZING, ELECTROPLATING, AND CHEMICALLY APPLIED FINISHES IF APPLICABLE</text>
<text x="235.7" y="116.8">.231</text>
<text x="329.7" y="115.9">.332</text>
<text x="303.3" y="143.1">2X .207</text>
<text x="352.3" y="144.4">2X 45°</text>
<text x="58.4" y="158.8">.609</text>
<text x="263.8" y="158.8">.841</text>
<text x="244.8" y="200.1">2X R.125</text>
<text x="481.3" y="198.8">.018</text>
<text x="430" y="204.6">2X R.290 ±.002</text>
<text x="391.4" y="214.4">2X CHAMFER .10 X 45°</text>
<text x="412.1" y="248.6">3X R.305</text>
<text x="489.3" y="248.4">20°</text>
<text x="263.7" y="267.3">10X ⌀.071 THRU</text>
<text x="465.1" y="266.8">50°</text>
<text x="266.1" y="282.3">2X M1.6x0.35↧.200 MIN</text>
<text x="465.1" y="294.3">50°</text>
<text x="253.1" y="307.5">.363</text>
<text x="489.3" y="312.7">20°</text>
<text x="264.8" y="321.3">.725</text>
<text x="458" y="350.2">4X R.125</text>
<text x="253.2" y="361.4">2X .116</text>
<text x="199.9" y="370.2">4X .394</text>
<text x="230.9" y="370.2">.356</text>
<text x="166.2" y="383.9">2.131</text>
<text x="354.5" y="381.6">(UNLESS SPECIFIED OTHERWISE)</text>
<text x="352.5" y="390">[SECONDARY UNITS]: MILLIMETERS</text>
<text x="361.1" y="385.8">PRIMARY UNITS: INCHES</text>
<text x="362.3" y="394.1">PRIMARY TOLERANCES:</text>
<text x="361.9" y="397.9">X.X</text>
<text x="386.7" y="398">± 0.020</text>
<text x="361.9" y="402.1">X.XX</text>
<text x="361.9" y="406.3">X.XXX</text>
<text x="386.7" y="402.1">± 0.010</text>
<text x="386.7" y="406.3">± 0.005</text>
<text x="361.9" y="410.5">X.XXXX</text>
<text x="384.7" y="410.5">± 0.0005</text>
<text x="358.4" y="419.7">- DO NOT SCALE DRAWING -</text>
<text x="361.9" y="414.6">ANGULAR</text>
<text x="383.8" y="414.7">± 0.5 DEG</text>
<text x="415.5" y="418.4">SIZE</text>
<text x="461.6" y="418.3">PART NUMBER</text>
<text x="523.9" y="418.3">REV</text>
<text x="537.8" y="418.4">SHEET</text>
<text x="352" y="424.2">THIRD ANGLE PROJECTION:</text>
<text x="536.7" y="423.2">1 OF 1</text>
</g>
<text font-size="3.3" x="263.7" y="271.8">⌴ ⌀.138 ↧ .096</text>
</svg>
